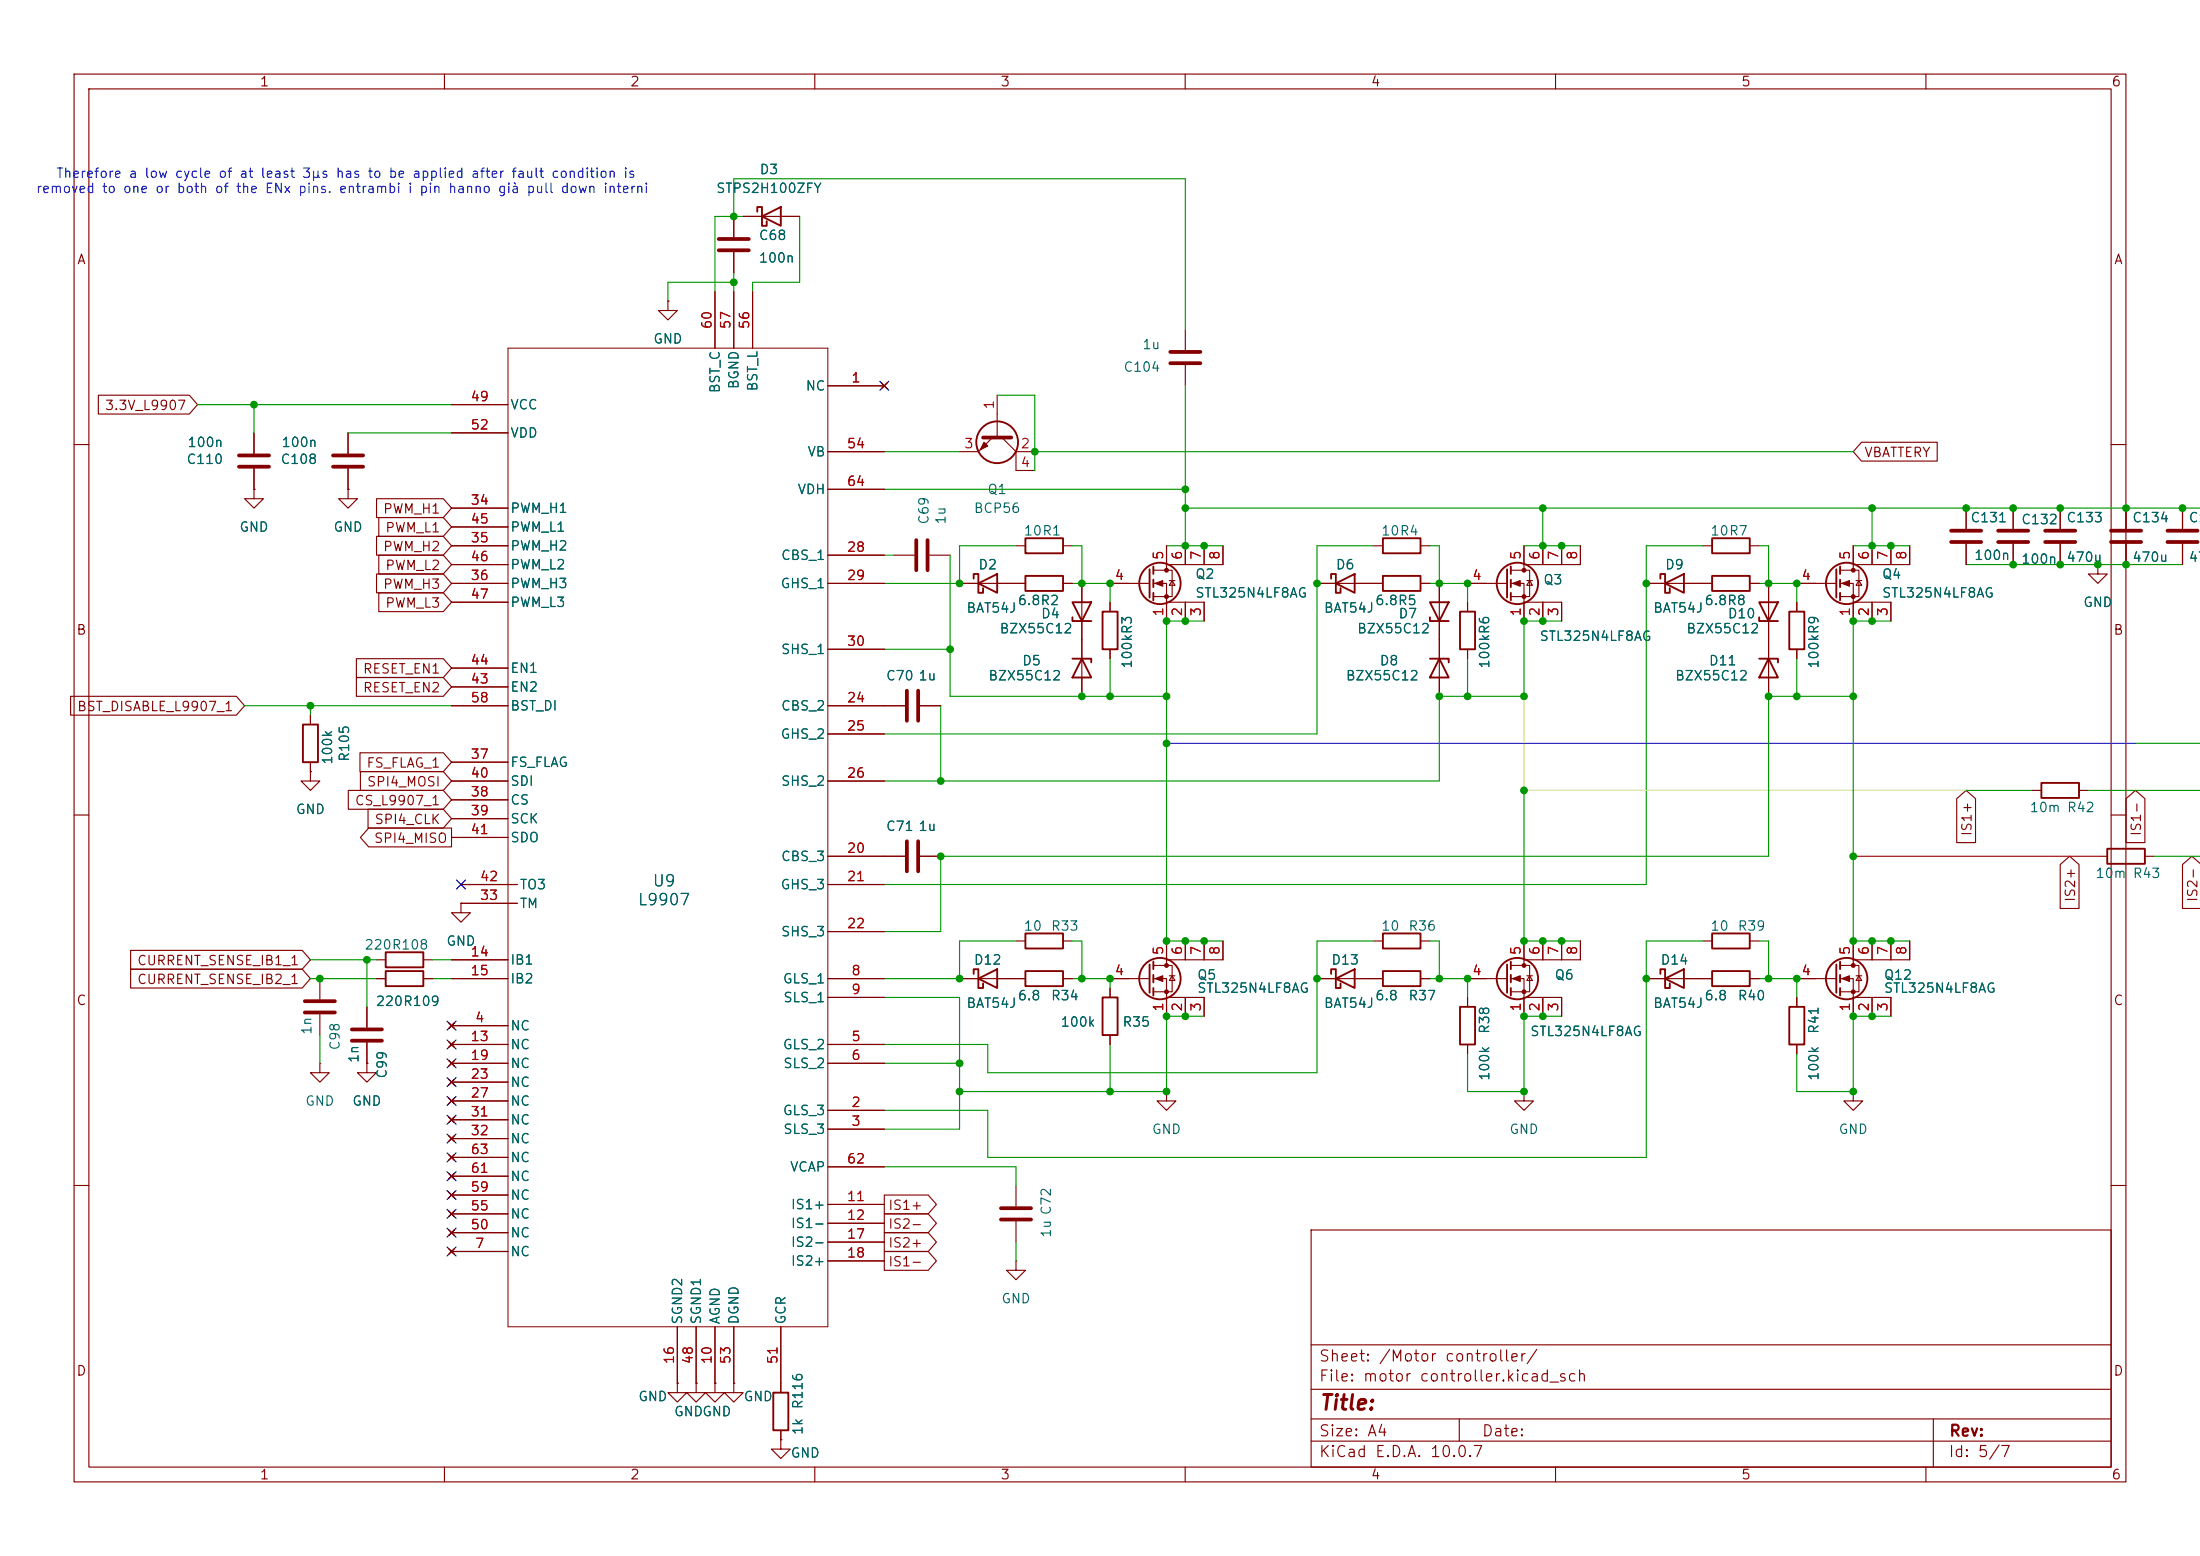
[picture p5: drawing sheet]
<svg xmlns="http://www.w3.org/2000/svg" width="297mm" height="210mm" viewBox="0 0 297 210" stroke-linecap="round" stroke-linejoin="round" font-family="sans-serif">
<g fill="none" stroke="#840000" stroke-width=".15">
<path d="M10 10h277v190h-277zM12 12h273v186h-273zM60 10v2M110 10v2M160 10v2M210 10v2M260 10v2M96.5 39.4v7.6M99.1 29.2v2.8M99.1 34v2.8M99.1 39.4v7.6M100.3 29.2h7.6"/>
<path d="M101.6 39.4v7.6M13.3 53.3h12.3l1.1 1.3-1.1 1.3h-12.3zM34.3 58.4v2.8M47 58.4v2.8M61 54.6h7.6M61 58.4h7.6M90.2 40.6v1.3h1.2l-1.2 1.3-1.3-1.3h1.3M90.2 40.6h.1M111.8 52.1h7.6M119 51.7l.8 .8M119.8 51.7l-.8 .8M134 59.1l-1.9 1.9h-2.6"/>
<path d="M134.6 53.3v5.8M135.3 59.1l1.9 1.9M160 44.5v2.7M160 49.3v2.8M251.3 59.7h10.2v2.5h-10.2l-1.1-1.2zM10 60h2M34.3 66v1.3h1.3l-1.3 1.3-1.3-1.3h1.3M34.3 66h.1M34.3 63.2v2.8M47 66v1.3h1.3l-1.3 1.3-1.3-1.3h1.3M47 66h.1M47 63.2v2.8"/>
<path d="M50.8 72.4h9l1.2 1.3-1.2 1.2h-9zM50.8 77.5h9l1.2 1.2-1.2 1.3h-9zM50.8 67.3h9l1.2 1.3-1.2 1.3h-9zM51.1 69.8h8.7l1.2 1.3-1.2 1.3h-8.7zM51.1 74.9h8.7l1.2 1.3-1.2 1.3h-8.7zM61 78.7h7.6M61 73.7h7.6M61 76.2h7.6M61 68.6h7.6M61 71.1h7.6M111.8 78.7h7.6M111.8 74.9h7.6"/>
<path d="M111.8 61h7.6M111.8 66h7.6M120.6 74.9h2.8M125.5 74.9h2.8M129.5 78.7h8.9M137.2 73.7h1.2M137.2 61v2.5h2.5M137.2 61h2.5M143.5 78.7h1.3M143.5 73.7h1.3M146 78.7v15.3M149.9 78.7h5.3"/>
<path d="M155.7 77h2.5v3.5h-2.5M155.7 78.7h1.8v2.6M157.5 73.7v3.3M157.9 78.4h.7M158.2 78.4l.4 .6h-.7zM160 73.7v2.5M162.6 73.7v2.5M165.1 73.7v2.5h-7.6M177.8 78.7h8.9M185.4 73.7h1.3M191.8 78.7h1.2M191.8 73.7h1.2"/>
<path d="M194.3 78.7v15.3M198.1 78.7h5.4M204 77h2.5v3.5h-2.5M204 78.7h1.7v2.6M205.7 73.7v3.3M206.1 78.4h.8M206.5 78.4l.4 .6h-.8zM208.3 73.7v2.5M210.8 73.7v2.5M213.4 73.7v2.5h-7.7M222.2 78.7h8.9M229.9 73.7h1.2"/>
<path d="M236.2 78.7h1.3M236.2 73.7h1.3M238.8 78.7v15.3M242.6 78.7h5.3M248.4 77h2.6v3.5h-2.6M248.4 78.7h1.8v2.6M250.2 73.7v3.3M250.6 78.4h.7M251 78.4l.3 .6h-.7zM252.7 73.7v2.5M255.3 73.7v2.5M257.8 73.7v2.5h-7.6"/>
<path d="M265.4 68.6v2.8M265.4 73.4v2.8M271.8 68.6v2.8M271.8 73.4v2.8M278.1 68.6v2.8M278.1 73.4v2.8M283.2 76.2v1.3h1.3l-1.3 1.2-1.3-1.2h1.3M283.2 76.2h.1M285 60h2M287 68.6v2.8M287 73.4v2.8M294.6 68.6v2.8"/>
<path d="M294.6 73.4v2.8M9.5 94h22.4l1.1 1.3-1.1 1.2h-22.4zM41.9 96.5v1.3M48.1 91.4h11.7l1.2 1.3-1.2 1.3h-11.7zM48.1 88.9h11.7l1.2 1.3-1.2 1.2h-11.7zM51.1 80h8.7l1.2 1.3-1.2 1.3h-8.7zM61 81.3h7.6M61 95.3h7.6M61 92.7h7.6M61 90.2h7.6M111.8 95.3h10.4M111.8 99.1h7.6"/>
<path d="M111.8 87.6h7.6M124.2 95.3h2.8M149.9 81.3v1.3M149.9 87.6v1.3M157.5 81.3v2.5M157.5 81.3h5.1v2.5M160 81.3v2.5M198.1 81.3v1.3M198.1 87.6v1.3M205.7 81.3h5.1v2.5M205.7 81.3v2.5M208.3 81.3v2.5"/>
<path d="M242.6 81.3v1.3M242.6 87.6v1.3M250.2 81.3h5.1v2.5M250.2 81.3v2.5M252.7 81.3v2.5M10 110h2M41.9 104.1v1.3h1.3l-1.3 1.3-1.3-1.3h1.3M41.9 104.1h.1M41.9 102.9v1.2M47 106.7h12.8l1.2 1.3-1.2 1.2h-12.8zM48.6 101.6h11.2l1.2 1.3-1.2 1.2h-11.2zM48.7 104.1h11.1l1.2 1.3-1.2 1.3h-11.1z"/>
<path d="M49.7 109.2h10.1l1.2 1.3-1.2 1.3h-10.1zM49.8 111.8h11.2v2.5h-11.2l-1.1-1.3zM61 105.4h7.6M61 102.9h7.6M61 108h7.6M61 110.5h7.6M61 113h7.6M62.2 119.4h7.6M111.8 115.6h10.4M111.8 119.4h7.6M111.8 105.4h7.6M124.2 115.6h2.8"/>
<path d="M264.2 107.8l1.2-1.1 1.3 1.1v5.9h-2.5zM274.3 106.7h1.3M278.1 116.7l1.3-1.1 1.3 1.1v5.9h-2.6zM280.7 106.7h1.2M283.2 115.6h1.3M285 110h2M287 107.8l1.3-1.1 1.3 1.1v5.9h-2.6zM289.6 115.6h1.2M297.1 116.6l-1.2-1-1.3 1.1v5.9h2.5M17.6 130.8h23.2l1.1 1.3-1.1 1.3h-23.2zM17.6 128.3h23.2l1.1 1.2-1.1 1.3h-23.2zM43.2 132.1v2.8"/>
<path d="M43.2 136.9v2.8M49.5 135.9v2.8M50.8 132.1h1.3M50.8 129.5h1.3M57.1 132.1h1.3M57.1 129.5h1.3M60.6 138l.7 .8M61 132.1h7.6M61 129.5h7.6M61 138.4h7.6M61.3 138l-.7 .8M62.2 121.9v1.3h1.3l-1.3 1.3-1.2-1.3h1.2"/>
<path d="M62.2 121.9h.1M62.2 121.9h7.6M111.8 132.1h7.6M111.8 134.6h7.6M111.8 125.7h7.6M129.5 132.1h8.9M137.2 127h1.2M143.5 127h1.3M143.5 132.1h1.3M149.9 132.1h5.3M149.9 133.4v1.2M149.9 139.7v1.3"/>
<path d="M155.7 130.3h2.5v3.6h-2.5M155.7 132.1h1.8v2.5M157.5 127v3.3M157.5 134.6v2.6M157.5 134.6h5.1v2.6M157.9 131.7h.7M158.2 131.7l.4 .6h-.7zM160 127v2.5M160 134.6v2.6M162.6 127v2.5M165.1 127v2.5h-7.6M177.8 132.1h8.9"/>
<path d="M185.4 127h1.3M191.8 127h1.2M191.8 132.1h1.2M198.1 132.1h5.4M198.1 134.6v1.3M204 130.3h2.5v3.6h-2.5M204 132.1h1.7v2.5M205.7 134.6h5.1v2.6M205.7 127v3.3M205.7 134.6v2.6M206.1 131.7h.8M206.5 131.7l.4 .6h-.8z"/>
<path d="M208.3 127v2.5M208.3 134.6v2.6M210.8 127v2.5M213.4 127v2.5h-7.7M222.2 132.1h8.9M229.9 127h1.2M236.2 127h1.3M236.2 132.1h1.3M242.6 132.1h5.3M242.6 134.6v1.3M248.4 130.3h2.6v3.6h-2.6M248.4 132.1h1.8v2.5"/>
<path d="M250.2 134.6h5.1v2.6M250.2 127v3.3M250.2 134.6v2.6M250.6 131.7h.7M251 131.7l.3 .6h-.7zM252.7 127v2.5M252.7 134.6v2.6M255.3 127v2.5M257.8 127v2.5h-7.6M43.2 143.5v1.3h1.2l-1.2 1.3-1.3-1.3h1.3M43.2 143.5h.1M49.5 143.5v1.3h1.3l-1.3 1.3-1.2-1.3h1.2"/>
<path d="M49.5 143.5h.1M49.5 140.7v2.8M60.6 140.6l.7 .8M60.6 143.1l.7 .8M60.6 145.7l.7 .7M60.6 148.2l.7 .8M60.6 150.7l.7 .8M60.6 153.3l.7 .8M60.6 158.4l.7 .7M60.6 155.8l.7 .8M61 141h7.6M61 143.5h7.6"/>
<path d="M61 146.1h7.6M61 148.6h7.6M61 151.1h7.6M61 153.7h7.6M61 158.8h7.6M61 156.2h7.6M61.3 140.6l-.7 .8M61.3 143.1l-.7 .8M61.3 145.7l-.7 .7M61.3 148.2l-.7 .8M61.3 150.7l-.7 .8M61.3 153.3l-.7 .8"/>
<path d="M61.3 158.4l-.7 .7M61.3 155.8l-.7 .8M111.8 149.9h7.6M111.8 152.4h7.6M111.8 141h7.6M111.8 143.5h7.6M111.8 157.5h7.6M157.5 147.3v1.3h1.2l-1.2 1.3-1.3-1.3h1.3M157.5 147.3h.1M198.1 141v1.2M205.7 147.3v1.3h1.3l-1.3 1.3-1.2-1.3h1.2M205.7 147.3h.1"/>
<path d="M242.6 141v1.2M250.2 147.3v1.3h1.3l-1.3 1.3-1.3-1.3h1.3M250.2 147.3h.1M10 160h2M60.6 168.5l.7 .8M60.6 166l.7 .8M60.6 163.4l.7 .8M60.6 160.9l.7 .8M61 168.9h7.6M61 166.4h7.6M61 163.8h7.6M61 161.3h7.6"/>
<path d="M61.3 168.5l-.7 .8M61.3 166l-.7 .8M61.3 163.4l-.7 .8M61.3 160.9l-.7 .8M91.4 179.1v7.6M94 179.1v7.6M96.5 179.1v7.6M99.1 179.1v7.6M105.4 179.1v8.9M111.8 162.6h7.6M111.8 165.1h7.6M111.8 167.6h7.6"/>
<path d="M111.8 170.2h7.6M119.4 168.9h5.9l1.1 1.3-1.1 1.3h-5.9zM119.4 166.4h5.9l1.1 1.2-1.1 1.3h-5.9zM119.4 161.3h5.9l1.1 1.3-1.1 1.2h-5.9zM119.4 163.8h5.9l1.1 1.3-1.1 1.3h-5.9zM137.2 170.2v1.3h1.2l-1.2 1.2-1.3-1.2h1.3M137.2 170.2h.1M137.2 160v2.8M137.2 164.8v2.8M177 166h108v32h-108zM285 160h2M60 198v2"/>
<path d="M91.4 186.7v1.3h1.3l-1.3 1.2-1.2-1.2h1.2M91.4 186.7h.1M94 186.7v1.3h1.2l-1.2 1.2-1.3-1.2h1.3M94 186.7h.1M96.5 186.7v1.3h1.3l-1.3 1.2-1.3-1.2h1.3M96.5 186.7h.1M99.1 186.7v1.3h1.2l-1.2 1.2-1.3-1.2h1.3M99.1 186.7h.1M105.4 194.3v1.3h1.3l-1.3 1.3-1.3-1.3h1.3M105.4 194.3h.1M105.4 193v1.3M110 198v2"/>
<path d="M160 198v2M177 194.5h108M177 191.5h108M177 187.5h108M177 181.5h108M197 191.5v3M210 198v2M260 198v2M261 191.5v6.5"/>
</g>
<g fill="none" stroke="#840000" stroke-width=".25">
<path d="M102.2 28.6v-.7h.7v2.6h.6v-.7M102.9 29.2l2.5-1.3v2.6zM131.4 78.1v-.6h.7v2.5h.6v-.6M132.1 78.7l2.5-1.2v2.5zM138.4 77.7h5.1v2.1h-5.1zM138.4 72.6h5.1v2.1h-5.1zM155.2 76.8v3.8M155.7 76.5v1M155.7 78.2v1M179.7 78.1v-.6h.6v2.5h.7v-.6M180.3 78.7l2.6-1.2v2.5zM186.7 77.7h5.1v2.1h-5.1z"/>
<path d="M186.7 72.6h5.1v2.1h-5.1zM203.5 76.8v3.8M204 76.5v1M204 78.2v1M224.2 78.1v-.6h.6v2.5h.6v-.6M224.8 78.7l2.5-1.2v2.5zM231.1 77.7h5.1v2.1h-5.1zM231.1 72.6h5.1v2.1h-5.1zM247.9 76.8v3.8M248.4 76.5v1M248.4 78.2v1M40.9 97.8h2v5.1h-2z"/>
<path d="M144.8 83.3v.5h2.5M144.8 81.3h2.5l-1.3 2.5zM144.8 88.9h2.5v.5M146 88.9l1.3 2.5h-2.5zM148.8 82.6h2.1v5h-2.1zM155.7 80v1M193 83.3v.5h2.6M193 81.3h2.6l-1.3 2.5zM193 88.9h2.6v.5M194.3 88.9l1.3 2.5h-2.6zM197.1 82.6h2v5h-2zM204 80v1"/>
<path d="M237.5 83.3v.5h2.5M237.5 81.3h2.5l-1.2 2.5zM237.5 88.9h2.5v.5M238.8 88.9l1.2 2.5h-2.5zM241.6 82.6h2v5h-2zM248.4 80v1M275.6 105.7h5.1v2h-5.1zM284.5 114.6h5.1v2h-5.1zM52.1 131.1h5v2h-5zM52.1 128.5h5v2.1h-5zM131.4 131.4v-.6h.7v2.6h.6v-.7M132.1 132.1l2.5-1.3v2.6z"/>
<path d="M138.4 126h5.1v2h-5.1zM138.4 131.1h5.1v2h-5.1zM148.8 134.6h2.1v5.1h-2.1zM155.2 130.2v3.8M155.7 129.8v1M155.7 131.6v1M155.7 133.4v1M179.7 131.4v-.6h.6v2.6h.7v-.7M180.3 132.1l2.6-1.3v2.6zM186.7 131.1h5.1v2h-5.1zM186.7 126h5.1v2h-5.1zM197.1 135.9h2v5.1h-2z"/>
<path d="M203.5 130.2v3.8M204 129.8v1M204 131.6v1M204 133.4v1M224.2 131.4v-.6h.6v2.6h.6v-.7M224.8 132.1l2.5-1.3v2.6zM231.1 126h5.1v2h-5.1zM231.1 131.1h5.1v2h-5.1zM241.6 135.9h2v5.1h-2zM247.9 130.2v3.8M248.4 129.8v1M248.4 131.6v1"/>
<path d="M248.4 133.4v1M104.4 188h2v5h-2z"/>
<circle cx="134.6" cy="59.7" r="2.82"/>
<circle cx="156.6" cy="78.7" r="2.79"/>
<circle cx="204.9" cy="78.7" r="2.79"/>
<circle cx="249.3" cy="78.7" r="2.79"/>
<circle cx="156.6" cy="132.1" r="2.79"/>
<circle cx="204.9" cy="132.1" r="2.79"/>
<circle cx="249.3" cy="132.1" r="2.79"/>
</g>
<g fill="#840000" stroke="#840000" stroke-width=".15">
<path d="M156 132.1l1-.4v.8z"/>
<path d="M156 78.7l1-.3v.7z"/>
<path d="M204.2 78.7l1-.3v.7z"/>
<path d="M204.2 132.1l1-.4v.8z"/>
<path d="M248.7 132.1l1-.4v.8z"/>
<path d="M132.8 59.7l.5 .5-1 .5z"/>
<path d="M248.7 78.7l1-.3v.7z"/>
<circle cx="157.5" cy="130.3" r=".25"/>
<circle cx="157.5" cy="133.9" r=".25"/>
<circle cx="157.5" cy="77" r=".25"/>
<circle cx="157.5" cy="80.5" r=".25"/>
<circle cx="205.7" cy="77" r=".25"/>
<circle cx="205.7" cy="80.5" r=".25"/>
<circle cx="205.7" cy="130.3" r=".25"/>
<circle cx="205.7" cy="133.9" r=".25"/>
<circle cx="250.2" cy="130.3" r=".25"/>
<circle cx="250.2" cy="133.9" r=".25"/>
<circle cx="250.2" cy="77" r=".25"/>
<circle cx="250.2" cy="80.5" r=".25"/>
</g>
<g fill="none" stroke="#840000" stroke-width=".51">
<path d="M97 32.3h4.1M97 33.8h4.1M132.7 59.1h3.8M158 49h4.1M158 47.5h4.1M32.3 63h4M32.3 61.5h4M45 63h4M45 61.5h4M123.7 72.9v4.1M125.2 72.9v4.1M263.4 71.6h4.1"/>
<path d="M263.4 73.2h4.1M269.7 71.6h4.1M269.7 73.2h4.1M276.1 71.6h4.1M276.1 73.2h4.1M285 71.6h4.1M285 73.2h4.1M292.6 71.6h4.1M292.6 73.2h4.1M122.4 93.2v4.1M124 93.2v4.1M122.4 113.5v4.1"/>
<path d="M124 113.5v4.1M41.1 136.7h4.1M41.1 135.1h4.1M47.5 138.9h4.1M47.5 140.5h4.1M135.1 163.1h4.1M135.1 164.6h4.1"/>
</g>
<path d="M68.6 47h43.2v132.1h-43.2z" fill="none" stroke="#840000" stroke-width=".14"/>
<g fill="none" stroke="#009600" stroke-width=".15">
<path d="M99.1 29.2v-5.1h60.9v20.4M99.1 38.1h-8.9v2.5M99.1 36.8v2.6M100.3 29.2h-3.8v10.2M107.9 29.2v8.9h-6.3v1.3M26.7 54.6h34.3M34.3 54.6v3.8M47 58.4h14M134.6 53.3h5.1v10.2M160 52.1v21.6M119.4 61h10.1M119.4 66h40.6"/>
<path d="M119.4 74.9h1.2M128.3 74.9v19.1h29.2M137.2 73.7h-7.7v5h-10.1M139.7 61h110.5M144.8 73.7h1.2v5M144.8 78.7h5.1v2.6M157.5 73.7h7.6M160 68.6h137.1M185.4 73.7h-7.6v25.4h-58.4M193 73.7h1.3v5M193 78.7h5.1v2.6M205.7 73.7h7.7"/>
<path d="M208.3 68.6v5.1M229.9 73.7h-7.7v45.7h-102.8M237.5 73.7h1.3v5M237.5 78.7h5.1v2.6M250.2 73.7h7.6M252.7 68.6v5.1M265.4 76.2h29.2M33 95.3h28M41.9 95.3v1.2M119.4 87.6h8.9M127 95.3v10.1M149.9 88.9v5.1"/>
<path d="M162.6 83.8h-5.1v43.2h7.6M198.1 88.9v5.1M210.8 83.8h-5.1v10.2h-11.4v11.4h-74.9M242.6 88.9v5.1M250.2 94h-11.4v21.6h-111.8v10.1h-7.6M255.3 83.8h-5.1v43.2h7.6M205.7 106.7v20.3h7.7M265.4 106.7h8.9M281.9 106.7h15.2M288.3 100.3h8.8M290.8 115.6h6.3M41.9 132.1h8.9"/>
<path d="M41.9 129.5h8.9M43.2 139.7v3.8M49.5 129.5v6.4M58.4 132.1h2.6M58.4 129.5h2.6M119.4 134.6h10.1v17.8h-10.1M137.2 127h-7.7v5.1h-10.1M144.8 132.1h5.1v1.3M144.8 127h1.2v5.1M162.6 137.2h-5.1v10.1h-28M185.4 127h-7.6v17.8h-44.5v-3.8h-13.9M193 132.1h5.1v2.5"/>
<path d="M193 127h1.3v5.1M210.8 137.2h-5.1v10.1h-7.6v-5.1M229.9 127h-7.7v29.2h-88.9v-6.3h-13.9M237.5 132.1h5.1v2.5M237.5 127h1.3v5.1M255.3 137.2h-5.1v10.1h-7.6v-5.1M119.4 143.5h10.1M119.4 157.5h17.8v2.5M149.9 141v6.3M137.2 167.6v2.6"/>
</g>
<path d="M205.7 94v12.7h59.7" fill="none" stroke="#fff602" stroke-width=".15"/>
<path d="M157.5 100.3h130.8" fill="none" stroke="#0021ff" stroke-width=".15"/>
<path d="M250.2 115.6h33" fill="none" stroke="#ff000e" stroke-width=".15"/>
<g fill="none" stroke="#000084" stroke-width=".15">
<path d="M118.8 51.5l1.2 1.2M120 51.5l-1.2 1.2M61.6 118.8l1.2 1.2M62.8 118.8l-1.2 1.2M60.4 137.8l1.2 1.2M61.6 137.8l-1.2 1.2M60.4 148l1.2 1.2M60.4 150.5l1.2 1.2M60.4 155.6l1.2 1.2M60.4 158.1l1.2 1.3M60.4 153.1l1.2 1.2M60.4 142.9l1.2 1.2"/>
<path d="M60.4 140.4l1.2 1.2M60.4 145.4l1.2 1.3M61.6 148l-1.2 1.2M61.6 150.5l-1.2 1.2M61.6 155.6l-1.2 1.2M61.6 158.1l-1.2 1.3M61.6 153.1l-1.2 1.2M61.6 142.9l-1.2 1.2M61.6 140.4l-1.2 1.2M61.6 145.4l-1.2 1.3M60.4 163.2l1.2 1.2M60.4 168.3l1.2 1.2"/>
<path d="M60.4 160.7l1.2 1.2M60.4 165.8l1.2 1.2M61.6 163.2l-1.2 1.2M61.6 168.3l-1.2 1.2M61.6 160.7l-1.2 1.2M61.6 165.8l-1.2 1.2"/>
</g>
<g fill="#009600" stroke="#009600" stroke-width=".14">
<circle cx="99.1" cy="38.1" r=".46"/>
<circle cx="99.1" cy="29.2" r=".46"/>
<circle cx="157.5" cy="127" r=".46"/>
<circle cx="162.6" cy="127" r=".46"/>
<circle cx="160" cy="127" r=".46"/>
<circle cx="149.9" cy="132.1" r=".46"/>
<circle cx="157.5" cy="137.2" r=".46"/>
<circle cx="157.5" cy="94" r=".46"/>
<circle cx="157.5" cy="100.3" r=".46"/>
<circle cx="177.8" cy="132.1" r=".46"/>
<circle cx="205.7" cy="83.8" r=".46"/>
<circle cx="160" cy="68.6" r=".46"/>
<circle cx="160" cy="66" r=".46"/>
<circle cx="160" cy="83.8" r=".46"/>
<circle cx="160" cy="73.7" r=".46"/>
<circle cx="162.6" cy="73.7" r=".46"/>
<circle cx="177.8" cy="78.7" r=".46"/>
<circle cx="146" cy="94" r=".46"/>
<circle cx="149.9" cy="94" r=".46"/>
<circle cx="198.1" cy="94" r=".46"/>
<circle cx="194.3" cy="94" r=".46"/>
<circle cx="149.9" cy="78.7" r=".46"/>
<circle cx="146" cy="78.7" r=".46"/>
<circle cx="139.7" cy="61" r=".46"/>
<circle cx="129.5" cy="78.7" r=".46"/>
<circle cx="128.3" cy="87.6" r=".46"/>
<circle cx="127" cy="105.4" r=".46"/>
<circle cx="127" cy="115.6" r=".46"/>
<circle cx="146" cy="132.1" r=".46"/>
<circle cx="129.5" cy="143.5" r=".46"/>
<circle cx="129.5" cy="132.1" r=".46"/>
<circle cx="129.5" cy="147.3" r=".46"/>
<circle cx="194.3" cy="132.1" r=".46"/>
<circle cx="198.1" cy="132.1" r=".46"/>
<circle cx="149.9" cy="147.3" r=".46"/>
<circle cx="160" cy="137.2" r=".46"/>
<circle cx="157.5" cy="147.3" r=".46"/>
<circle cx="157.5" cy="83.8" r=".46"/>
<circle cx="49.5" cy="129.5" r=".46"/>
<circle cx="34.3" cy="54.6" r=".46"/>
<circle cx="41.9" cy="95.3" r=".46"/>
<circle cx="43.2" cy="132.1" r=".46"/>
<circle cx="252.7" cy="68.6" r=".46"/>
<circle cx="255.3" cy="73.7" r=".46"/>
<circle cx="252.7" cy="73.7" r=".46"/>
<circle cx="238.8" cy="78.7" r=".46"/>
<circle cx="222.2" cy="78.7" r=".46"/>
<circle cx="252.7" cy="83.8" r=".46"/>
<circle cx="250.2" cy="83.8" r=".46"/>
<circle cx="242.6" cy="78.7" r=".46"/>
<circle cx="287" cy="68.6" r=".46"/>
<circle cx="294.6" cy="68.6" r=".46"/>
<circle cx="287" cy="76.2" r=".46"/>
<circle cx="283.2" cy="76.2" r=".46"/>
<circle cx="205.7" cy="127" r=".46"/>
<circle cx="205.7" cy="106.7" r=".46"/>
<circle cx="208.3" cy="127" r=".46"/>
<circle cx="208.3" cy="137.2" r=".46"/>
<circle cx="205.7" cy="147.3" r=".46"/>
<circle cx="210.8" cy="127" r=".46"/>
<circle cx="205.7" cy="137.2" r=".46"/>
<circle cx="222.2" cy="132.1" r=".46"/>
<circle cx="250.2" cy="94" r=".46"/>
<circle cx="252.7" cy="127" r=".46"/>
<circle cx="250.2" cy="115.6" r=".46"/>
<circle cx="271.8" cy="68.6" r=".46"/>
<circle cx="271.8" cy="76.2" r=".46"/>
<circle cx="265.4" cy="68.6" r=".46"/>
<circle cx="278.1" cy="76.2" r=".46"/>
<circle cx="255.3" cy="127" r=".46"/>
<circle cx="278.1" cy="68.6" r=".46"/>
<circle cx="250.2" cy="127" r=".46"/>
<circle cx="250.2" cy="147.3" r=".46"/>
<circle cx="252.7" cy="137.2" r=".46"/>
<circle cx="238.8" cy="132.1" r=".46"/>
<circle cx="242.6" cy="132.1" r=".46"/>
<circle cx="250.2" cy="137.2" r=".46"/>
<circle cx="238.8" cy="94" r=".46"/>
<circle cx="242.6" cy="94" r=".46"/>
<circle cx="205.7" cy="94" r=".46"/>
<circle cx="208.3" cy="83.8" r=".46"/>
<circle cx="198.1" cy="78.7" r=".46"/>
<circle cx="210.8" cy="73.7" r=".46"/>
<circle cx="194.3" cy="78.7" r=".46"/>
<circle cx="208.3" cy="73.7" r=".46"/>
<circle cx="208.3" cy="68.6" r=".46"/>
</g>
<text font-size="2" fill="#840000" x="178" y="190.8">Title:</text>
<g font-size="1.5" fill="#006464">
<text x="86" y="122.6">L9907</text>
<text x="88" y="120">U9</text>
</g>
<g font-size="1.5" fill="#840000">
<text x="178" y="184.1">Sheet: /Motor controller/</text>
<text x="178" y="186.8">File: motor controller.kicad_sch</text>
<text x="178" y="197">KiCad E.D.A. 10.0.7</text>
<text x="178" y="194.2">Size: A4</text>
<text x="200" y="194.2">Date:</text>
<text x="263" y="197">Id: 5/7</text>
<text x="263" y="194.2">Rev:</text>
</g>
<g font-size="1.3" fill="#840000">
<text x="35" y="12">1</text>
<text x="85" y="12">2</text>
<text x="135" y="12">3</text>
<text x="185" y="12">4</text>
<text x="235" y="12">5</text>
<text x="285" y="12">6</text>
<text x="10.3" y="36">A</text>
<text x="285.3" y="36">A</text>
<text x="14.1" y="55.7">3.3V_L9907</text>
<text x="251.6" y="62">VBATTERY</text>
<text x="51.6" y="69.6">PWM_H1</text>
<text x="51.6" y="74.7">PWM_H2</text>
<text x="51.9" y="72.2">PWM_L1</text>
<text x="51.9" y="77.3">PWM_L2</text>
<text x="51.6" y="79.8">PWM_H3</text>
<text x="51.9" y="82.3">PWM_L3</text>
<text x="10.2" y="86">B</text>
<text x="285.2" y="86">B</text>
<text x="48.9" y="93.8">RESET_EN2</text>
<text x="48.9" y="91.2">RESET_EN1</text>
<text x="10.3" y="96.3">BST_DISABLE_L9907_1</text>
<text x="49.4" y="103.9">FS_FLAG_1</text>
<text x="49.4" y="106.5">SPI4_MOSI</text>
<text x="47.8" y="109">CS_L9907_1</text>
<text x="50.5" y="111.5">SPI4_CLK</text>
<text x="266.5" y="112.9" transform="rotate(-90 266.5 112.9)">IS1+</text>
<text x="289.3" y="112.9" transform="rotate(-90 289.3 112.9)">IS1-</text>
<text x="50.4" y="114.1">SPI4_MISO</text>
<text x="280.5" y="121.8" transform="rotate(-90 280.5 121.8)">IS2+</text>
<text x="297" y="121.8" transform="rotate(-90 297 121.8)">IS2-</text>
<text x="18.4" y="130.6">CURRENT_SENSE_IB1_1</text>
<text x="10.2" y="136">C</text>
<text x="18.4" y="133.1">CURRENT_SENSE_IB2_1</text>
<text x="285.2" y="136">C</text>
<text x="119.8" y="163.6">IS1+</text>
<text x="119.8" y="166.2">IS2-</text>
<text x="119.8" y="171.2">IS1-</text>
<text x="119.8" y="168.7">IS2+</text>
<text x="10.2" y="186">D</text>
<text x="285.2" y="186">D</text>
<text x="35" y="200">1</text>
<text x="85" y="200">2</text>
<text x="135" y="200">3</text>
<text x="185" y="200">4</text>
<text x="235" y="200">5</text>
<text x="285" y="200">6</text>
</g>
<g font-size="1.3" fill="#006464">
<text x="102.5" y="23.8">D3</text>
<text x="96.6" y="26.4">STPS2H100ZFY</text>
<text x="102.3" y="32.7">C68</text>
<text x="102.3" y="35.8">100n</text>
<text x="88.1" y="46.7">GND</text>
<text x="154.1" y="47.4">1u</text>
<text x="97.5" y="53.2" transform="rotate(-90 97.5 53.2)">BST_C</text>
<text x="100" y="52.6" transform="rotate(-90 100 52.6)">BGND</text>
<text x="102.6" y="52.9" transform="rotate(-90 102.6 52.9)">BST_L</text>
<text x="108.7" y="53">NC</text>
<text x="151.6" y="50.5">C104</text>
<text x="68.8" y="55.6">VCC</text>
<text x="68.8" y="59.4">VDD</text>
<text x="25.1" y="62.9">C110</text>
<text x="25.2" y="60.7">100n</text>
<text x="37.8" y="62.9">C108</text>
<text x="37.9" y="60.7">100n</text>
<text x="108.9" y="61.9">VB</text>
<text x="68.8" y="69.5">PWM_H1</text>
<text x="107.6" y="67">VDH</text>
<text x="125.7" y="70.9" transform="rotate(-90 125.7 70.9)">C69</text>
<text x="128" y="70.9" transform="rotate(-90 128 70.9)">1u</text>
<text x="131.4" y="69.5">BCP56</text>
<text x="133.2" y="67">Q1</text>
<text x="265.9" y="70.8">C131</text>
<text x="272.8" y="71.1">C132</text>
<text x="278.9" y="70.8">C133</text>
<text x="287.8" y="70.8">C134</text>
<text x="295.4" y="70.8">C13</text>
<text x="32.2" y="72.1">GND</text>
<text x="44.9" y="72.1">GND</text>
<text x="68.8" y="74.6">PWM_H2</text>
<text x="68.8" y="72.1">PWM_L1</text>
<text x="68.8" y="77.2">PWM_L2</text>
<text x="105.4" y="75.9">CBS_1</text>
<text x="132" y="77.2">D2</text>
<text x="138.1" y="72.6">10R1</text>
<text x="180.2" y="77.2">D6</text>
<text x="186.4" y="72.6">10R4</text>
<text x="224.7" y="77.2">D9</text>
<text x="230.8" y="72.6">10R7</text>
<text x="266.4" y="75.9">100n</text>
<text x="272.8" y="76.4">100n</text>
<text x="278.9" y="76.1">470u</text>
<text x="287.8" y="76.1">470u</text>
<text x="295.4" y="76.1">470</text>
<text x="68.8" y="79.7">PWM_H3</text>
<text x="68.8" y="82.2">PWM_L3</text>
<text x="105.3" y="79.7">GHS_1</text>
<text x="130.4" y="83">BAT54J</text>
<text x="137.3" y="82">6.8R2</text>
<text x="140.4" y="83.8">D4</text>
<text x="161.3" y="78.4">Q2</text>
<text x="161.3" y="81">STL325N4LF8AG</text>
<text x="178.6" y="83">BAT54J</text>
<text x="185.6" y="82">6.8R5</text>
<text x="188.7" y="83.8">D7</text>
<text x="208.3" y="79.2">Q3</text>
<text x="223.1" y="83">BAT54J</text>
<text x="230" y="82">6.8R8</text>
<text x="233.2" y="83.8">D10</text>
<text x="254" y="78.4">Q4</text>
<text x="254" y="81">STL325N4LF8AG</text>
<text x="281.1" y="82.2">GND</text>
<text x="105.4" y="88.6">SHS_1</text>
<text x="134.9" y="85.8">BZX55C12</text>
<text x="183.1" y="85.8">BZX55C12</text>
<text x="207.8" y="86.8">STL325N4LF8AG</text>
<text x="227.6" y="85.8">BZX55C12</text>
<text x="68.8" y="93.7">EN2</text>
<text x="68.8" y="91.1">EN1</text>
<text x="119.5" y="92.1">C70</text>
<text x="123.9" y="92.1">1u</text>
<text x="133.3" y="92.1">BZX55C12</text>
<text x="137.9" y="90.1">D5</text>
<text x="153.1" y="90.3" transform="rotate(-90 153.1 90.3)">100kR3</text>
<text x="181.6" y="92.1">BZX55C12</text>
<text x="186.2" y="90.1">D8</text>
<text x="201.4" y="90.3" transform="rotate(-90 201.4 90.3)">100kR6</text>
<text x="226" y="92.1">BZX55C12</text>
<text x="230.6" y="90.1">D11</text>
<text x="245.8" y="90.3" transform="rotate(-90 245.8 90.3)">100kR9</text>
<text x="68.8" y="96.2">BST_DI</text>
<text x="105.3" y="100">GHS_2</text>
<text x="105.4" y="96.2">CBS_2</text>
<text x="45.2" y="103.3" transform="rotate(-90 45.2 103.3)">100k</text>
<text x="47.4" y="102.9" transform="rotate(-90 47.4 102.9)">R105</text>
<text x="68.8" y="103.8">FS_FLAG</text>
<text x="68.8" y="106.4">SDI</text>
<text x="105.4" y="106.4">SHS_2</text>
<text x="39.8" y="110.2">GND</text>
<text x="68.8" y="108.9">CS</text>
<text x="68.8" y="111.5">SCK</text>
<text x="68.8" y="114">SDO</text>
<text x="119.5" y="112.5">C71</text>
<text x="123.9" y="112.5">1u</text>
<text x="273.9" y="109.9">10m R42</text>
<text x="105.4" y="116.5">CBS_3</text>
<text x="282.8" y="118.8">10m</text>
<text x="287.8" y="118.8">R43</text>
<text x="70.1" y="122.9">TM</text>
<text x="70.1" y="120.3">TO3</text>
<text x="105.3" y="120.3">GHS_3</text>
<text x="138.1" y="125.9">10</text>
<text x="141.8" y="125.9">R33</text>
<text x="186.4" y="125.9">10</text>
<text x="190.1" y="125.9">R36</text>
<text x="230.8" y="125.9">10</text>
<text x="234.5" y="125.9">R39</text>
<text x="49.1" y="128.5">220R108</text>
<text x="60.2" y="128">GND</text>
<text x="68.8" y="130.5">IB1</text>
<text x="105.4" y="126.7">SHS_3</text>
<text x="131.4" y="130.5">D12</text>
<text x="179.6" y="130.5">D13</text>
<text x="224.1" y="130.5">D14</text>
<text x="50.6" y="136.1">220R109</text>
<text x="68.8" y="133">IB2</text>
<text x="105.6" y="133">GLS_1</text>
<text x="105.7" y="135.6">SLS_1</text>
<text x="130.4" y="136.3">BAT54J</text>
<text x="137.3" y="135.3">6.8</text>
<text x="141.8" y="135.3">R34</text>
<text x="161.5" y="132.5">Q5</text>
<text x="161.5" y="134.3">STL325N4LF8AG</text>
<text x="178.6" y="136.3">BAT54J</text>
<text x="185.6" y="135.3">6.8</text>
<text x="190.1" y="135.3">R37</text>
<text x="209.8" y="132.5">Q6</text>
<text x="223.1" y="136.3">BAT54J</text>
<text x="230" y="135.3">6.8</text>
<text x="234.5" y="135.3">R40</text>
<text x="254.2" y="132.5">Q12</text>
<text x="254.2" y="134.3">STL325N4LF8AG</text>
<text x="42.4" y="139.8" transform="rotate(-90 42.4 139.8)">1n</text>
<text x="46.2" y="141.8" transform="rotate(-90 46.2 141.8)">C98</text>
<text x="48.7" y="143.6" transform="rotate(-90 48.7 143.6)">1n</text>
<text x="68.8" y="139.4">NC</text>
<text x="68.8" y="141.9">NC</text>
<text x="105.6" y="141.9">GLS_2</text>
<text x="143.1" y="138.9">100k</text>
<text x="151.4" y="138.9">R35</text>
<text x="201.4" y="139.6" transform="rotate(-90 201.4 139.6)">R38</text>
<text x="206.5" y="140.2">STL325N4LF8AG</text>
<text x="245.8" y="139.6" transform="rotate(-90 245.8 139.6)">R41</text>
<text x="41.1" y="149.6">GND</text>
<text x="47.5" y="149.6">GND</text>
<text x="52.5" y="145.7" transform="rotate(-90 52.5 145.7)">C99</text>
<text x="68.8" y="144.5">NC</text>
<text x="68.8" y="147">NC</text>
<text x="68.8" y="149.6">NC</text>
<text x="105.7" y="144.5">SLS_2</text>
<text x="201.4" y="146" transform="rotate(-90 201.4 146)">100k</text>
<text x="245.8" y="146" transform="rotate(-90 245.8 146)">100k</text>
<text x="68.8" y="152.1">NC</text>
<text x="68.8" y="154.6">NC</text>
<text x="105.6" y="150.8">GLS_3</text>
<text x="105.7" y="153.4">SLS_3</text>
<text x="155.4" y="153.4">GND</text>
<text x="203.7" y="153.4">GND</text>
<text x="248.1" y="153.4">GND</text>
<text x="68.8" y="159.7">NC</text>
<text x="68.8" y="157.2">NC</text>
<text x="106.6" y="158.4">VCAP</text>
<text x="68.8" y="167.3">NC</text>
<text x="68.8" y="164.8">NC</text>
<text x="68.8" y="162.3">NC</text>
<text x="106.7" y="163.5">IS1+</text>
<text x="106.7" y="166.1">IS1-</text>
<text x="142.2" y="167.1" transform="rotate(-90 142.2 167.1)">1u C72</text>
<text x="68.8" y="169.9">NC</text>
<text x="106.7" y="168.6">IS2-</text>
<text x="106.7" y="171.1">IS2+</text>
<text x="92.4" y="178.8" transform="rotate(-90 92.4 178.8)">SGND2</text>
<text x="94.9" y="178.8" transform="rotate(-90 94.9 178.8)">SGND1</text>
<text x="97.5" y="178.8" transform="rotate(-90 97.5 178.8)">AGND</text>
<text x="100" y="178.8" transform="rotate(-90 100 178.8)">DGND</text>
<text x="106.4" y="178.8" transform="rotate(-90 106.4 178.8)">GCR</text>
<text x="135.1" y="176.2">GND</text>
<text x="86.1" y="189.4">GND</text>
<text x="90.9" y="191.5">GNDGND</text>
<text x="100.3" y="189.4">GND</text>
<text x="108.7" y="190.3" transform="rotate(-90 108.7 190.3)">R116</text>
<text x="106.6" y="197.1">GND</text>
<text x="108.7" y="193.8" transform="rotate(-90 108.7 193.8)">1k</text>
</g>
<g font-size="1.3" fill="#0000c2">
<text x="4.8" y="26.4">removed to one or both of the ENx pins. entrambi i pin hanno già pull down interni</text>
<text x="7.5" y="24.3">Therefore a low cycle of at least 3µs has to be applied after fault condition is</text>
</g>
<g font-size="1.3" fill="#a90000">
<text x="96.4" y="44.5" transform="rotate(-90 96.4 44.5)">60</text>
<text x="98.9" y="44.5" transform="rotate(-90 98.9 44.5)">57</text>
<text x="101.5" y="44.5" transform="rotate(-90 101.5 44.5)">56</text>
<text x="114.8" y="51.9">1</text>
<text x="63.4" y="54.5">49</text>
<text x="63.4" y="58.3">52</text>
<text x="134.5" y="55.3" transform="rotate(-90 134.5 55.3)">1</text>
<text x="114.2" y="60.8">54</text>
<text x="114.2" y="65.9">64</text>
<text x="130.1" y="60.8">3</text>
<text x="137.7" y="60.8">2</text>
<text x="137.7" y="63.4">4</text>
<text x="63.4" y="68.4">34</text>
<text x="63.4" y="71">45</text>
<text x="63.4" y="73.5">35</text>
<text x="63.4" y="76.1">46</text>
<text x="114.2" y="74.8">28</text>
<text x="157.3" y="75.7" transform="rotate(-90 157.3 75.7)">5</text>
<text x="159.9" y="75.7" transform="rotate(-90 159.9 75.7)">6</text>
<text x="162.4" y="75.7" transform="rotate(-90 162.4 75.7)">7</text>
<text x="165" y="75.7" transform="rotate(-90 165 75.7)">8</text>
<text x="205.6" y="75.7" transform="rotate(-90 205.6 75.7)">5</text>
<text x="208.1" y="75.7" transform="rotate(-90 208.1 75.7)">6</text>
<text x="210.7" y="75.7" transform="rotate(-90 210.7 75.7)">7</text>
<text x="213.2" y="75.7" transform="rotate(-90 213.2 75.7)">8</text>
<text x="250.1" y="75.7" transform="rotate(-90 250.1 75.7)">5</text>
<text x="252.6" y="75.7" transform="rotate(-90 252.6 75.7)">6</text>
<text x="255.1" y="75.7" transform="rotate(-90 255.1 75.7)">7</text>
<text x="257.7" y="75.7" transform="rotate(-90 257.7 75.7)">8</text>
<text x="63.4" y="78.6">36</text>
<text x="63.4" y="81.1">47</text>
<text x="114.2" y="78.6">29</text>
<text x="150.4" y="78.6">4</text>
<text x="157.3" y="83.3" transform="rotate(-90 157.3 83.3)">1</text>
<text x="159.9" y="83.3" transform="rotate(-90 159.9 83.3)">2</text>
<text x="162.4" y="83.3" transform="rotate(-90 162.4 83.3)">3</text>
<text x="198.7" y="78.6">4</text>
<text x="205.6" y="83.3" transform="rotate(-90 205.6 83.3)">1</text>
<text x="208.1" y="83.3" transform="rotate(-90 208.1 83.3)">2</text>
<text x="210.7" y="83.3" transform="rotate(-90 210.7 83.3)">3</text>
<text x="243.1" y="78.6">4</text>
<text x="250.1" y="83.3" transform="rotate(-90 250.1 83.3)">1</text>
<text x="252.6" y="83.3" transform="rotate(-90 252.6 83.3)">2</text>
<text x="255.1" y="83.3" transform="rotate(-90 255.1 83.3)">3</text>
<text x="114.2" y="87.5">30</text>
<text x="63.4" y="92.6">43</text>
<text x="63.4" y="90">44</text>
<text x="63.4" y="95.1">58</text>
<text x="114.2" y="95.1">24</text>
<text x="114.2" y="98.9">25</text>
<text x="63.4" y="102.7">37</text>
<text x="63.4" y="107.8">38</text>
<text x="63.4" y="105.3">40</text>
<text x="114.2" y="105.3">26</text>
<text x="63.4" y="110.4">39</text>
<text x="63.4" y="112.9">41</text>
<text x="64.7" y="119.2">42</text>
<text x="114.2" y="115.4">20</text>
<text x="114.2" y="119.2">21</text>
<text x="64.7" y="121.8">33</text>
<text x="114.2" y="125.6">22</text>
<text x="63.4" y="129.4">14</text>
<text x="63.4" y="131.9">15</text>
<text x="114.8" y="131.9">8</text>
<text x="150.4" y="131.9">4</text>
<text x="157.3" y="129" transform="rotate(-90 157.3 129)">5</text>
<text x="159.9" y="129" transform="rotate(-90 159.9 129)">6</text>
<text x="162.4" y="129" transform="rotate(-90 162.4 129)">7</text>
<text x="165" y="129" transform="rotate(-90 165 129)">8</text>
<text x="198.7" y="131.9">4</text>
<text x="205.6" y="129" transform="rotate(-90 205.6 129)">5</text>
<text x="208.1" y="129" transform="rotate(-90 208.1 129)">6</text>
<text x="210.7" y="129" transform="rotate(-90 210.7 129)">7</text>
<text x="213.2" y="129" transform="rotate(-90 213.2 129)">8</text>
<text x="243.1" y="131.9">4</text>
<text x="250.1" y="129" transform="rotate(-90 250.1 129)">5</text>
<text x="252.6" y="129" transform="rotate(-90 252.6 129)">6</text>
<text x="255.1" y="129" transform="rotate(-90 255.1 129)">7</text>
<text x="257.7" y="129" transform="rotate(-90 257.7 129)">8</text>
<text x="114.8" y="134.5">9</text>
<text x="157.3" y="136.6" transform="rotate(-90 157.3 136.6)">1</text>
<text x="159.9" y="136.6" transform="rotate(-90 159.9 136.6)">2</text>
<text x="162.4" y="136.6" transform="rotate(-90 162.4 136.6)">3</text>
<text x="205.6" y="136.6" transform="rotate(-90 205.6 136.6)">1</text>
<text x="208.1" y="136.6" transform="rotate(-90 208.1 136.6)">2</text>
<text x="210.7" y="136.6" transform="rotate(-90 210.7 136.6)">3</text>
<text x="250.1" y="136.6" transform="rotate(-90 250.1 136.6)">1</text>
<text x="252.6" y="136.6" transform="rotate(-90 252.6 136.6)">2</text>
<text x="255.1" y="136.6" transform="rotate(-90 255.1 136.6)">3</text>
<text x="63.4" y="140.8">13</text>
<text x="63.4" y="143.4">19</text>
<text x="64" y="138.3">4</text>
<text x="114.8" y="140.8">5</text>
<text x="114.8" y="143.4">6</text>
<text x="63.4" y="145.9">23</text>
<text x="63.4" y="148.5">27</text>
<text x="114.8" y="149.7">2</text>
<text x="63.4" y="151">31</text>
<text x="63.4" y="153.5">32</text>
<text x="114.8" y="152.3">3</text>
<text x="63.4" y="161.2">59</text>
<text x="63.4" y="158.6">61</text>
<text x="63.4" y="156.1">63</text>
<text x="114.2" y="157.3">62</text>
<text x="63.4" y="166.2">50</text>
<text x="63.4" y="163.7">55</text>
<text x="114.2" y="162.4">11</text>
<text x="114.2" y="165">12</text>
<text x="114.2" y="167.5">17</text>
<text x="64" y="168.8">7</text>
<text x="114.2" y="170">18</text>
<text x="91.3" y="184.2" transform="rotate(-90 91.3 184.2)">16</text>
<text x="93.8" y="184.2" transform="rotate(-90 93.8 184.2)">48</text>
<text x="96.4" y="184.2" transform="rotate(-90 96.4 184.2)">10</text>
<text x="98.9" y="184.2" transform="rotate(-90 98.9 184.2)">53</text>
<text x="105.3" y="184.2" transform="rotate(-90 105.3 184.2)">51</text>
</g>
</svg>
